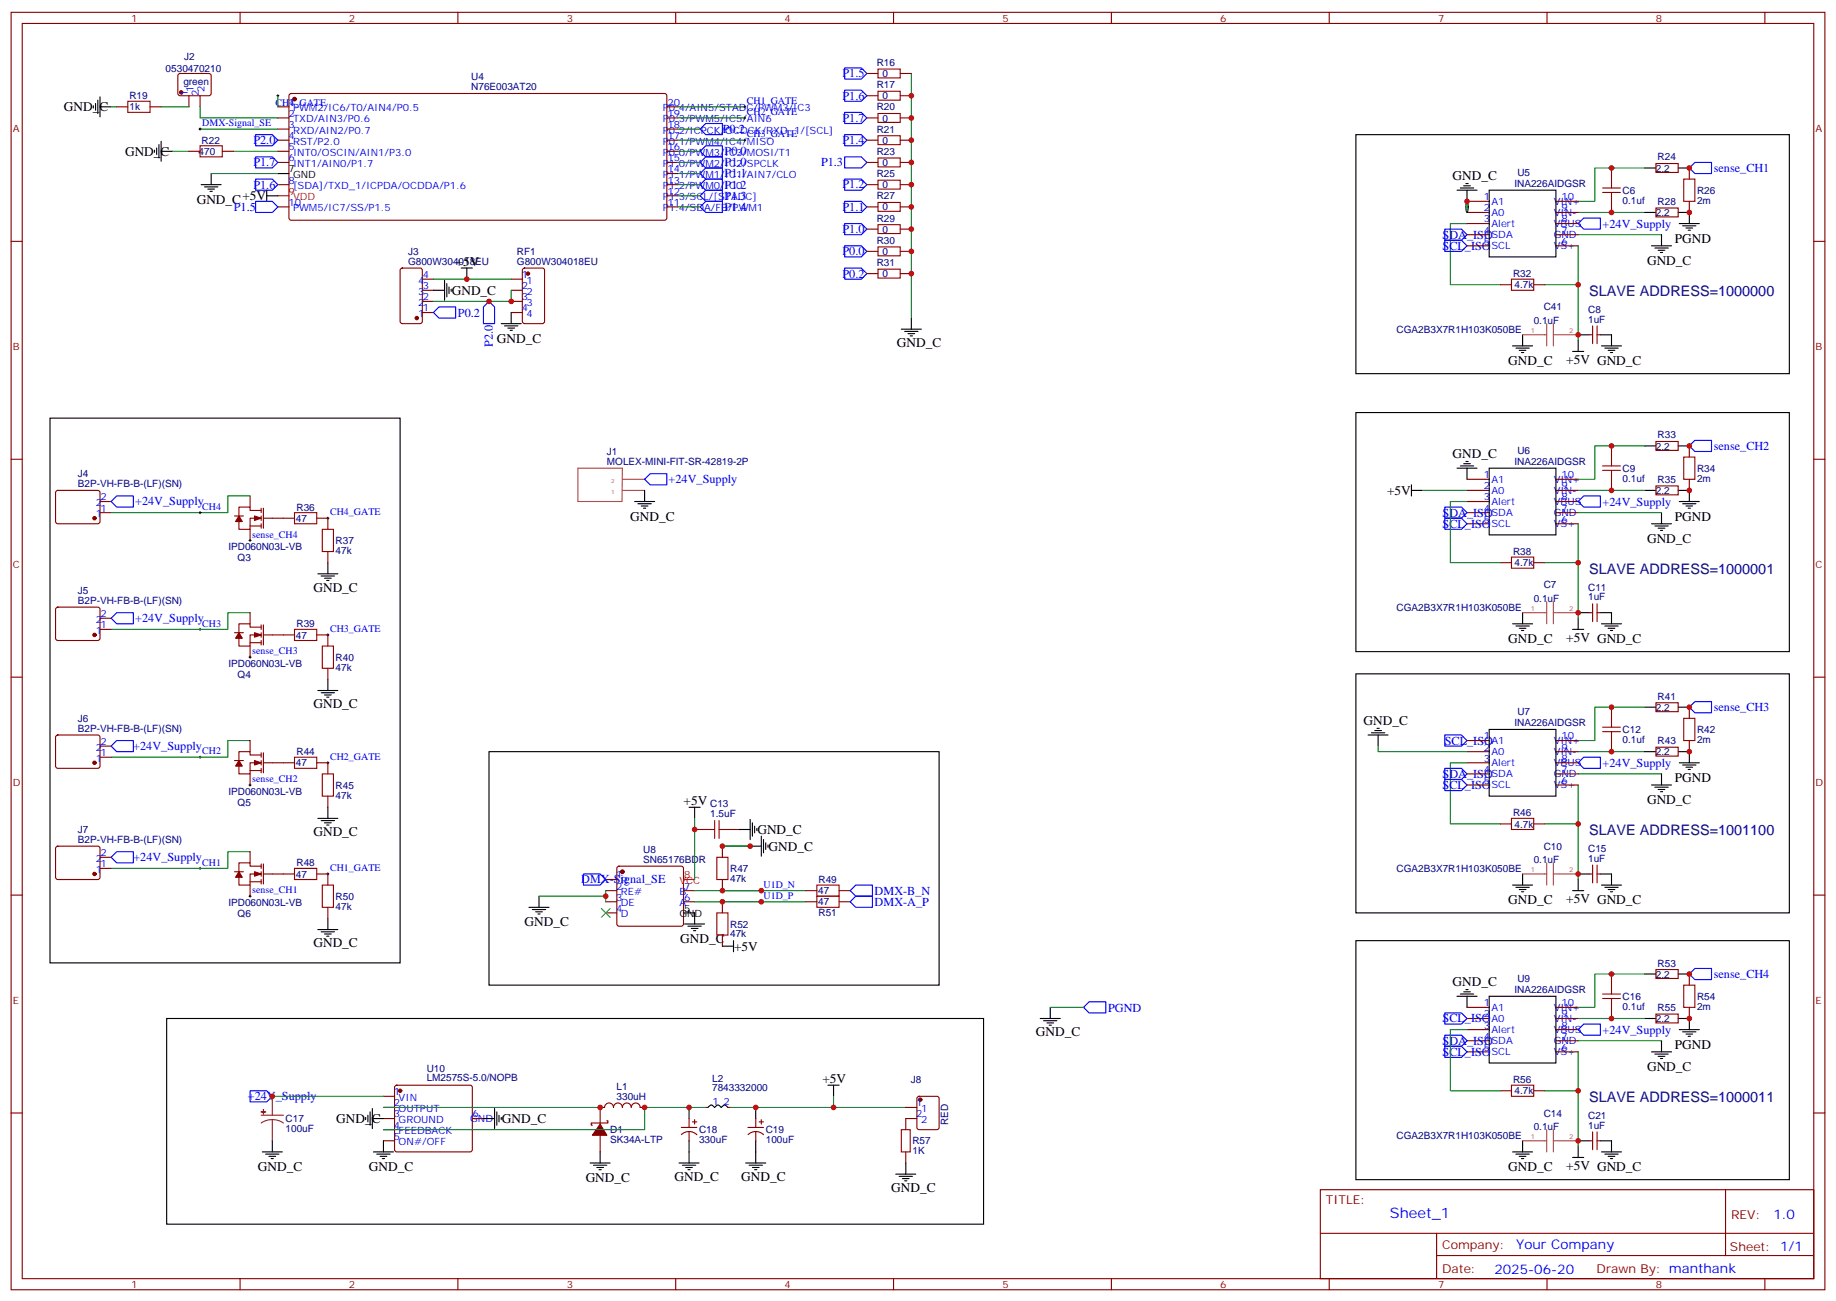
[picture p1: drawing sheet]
<svg xmlns="http://www.w3.org/2000/svg" width="583mm" height="413mm" viewBox="0 0 583 413" stroke-linecap="round" stroke-linejoin="round" font-family="sans-serif">
<g fill="none" stroke="#870000" stroke-width=".35">
<path d="M3.5 3.9h575.8v405.4h-575.8zM7.1 7.4h568.6v398.3h-568.6zM76.2 3.9v3.5M145.3 3.9v3.5M214.5 3.9v3.5M283.6 3.9v3.5M352.8 3.9v3.5M421.9 3.9v3.5M491.1 3.9v3.5M560.2 3.9v3.5M37 33.9h3.6M47.6 33.9h3.6"/>
<path d="M56.7 23.5l.4-.2 9.5 .1 .4 .6v5.9l-.7 .5-9.4-.1-.5-.6v-5.7zM60 30.4v3.5M63.5 30.4v3.5M88.2 33.9h3.5M88.2 37.4h3.5M92 29.9l.4-.2h118.8l.5 .7-.1 39.1-.6 .4-118.8-.1-.5-.6v-38.8zM211.7 33.9h3.5M211.7 37.4h3.5M275.2 37.4h3.5M275.2 23.3h3.5M275.2 30.4h3.5M285.8 37.4h3.5"/>
<path d="M285.8 23.3h3.5M285.8 30.4h3.5M60 48h3.5M70.6 48h3.5M88.2 41h3.5M88.2 44.5h3.5M88.2 48h3.5M88.2 51.5h3.5M88.2 58.6h3.5M211.7 41h3.5M211.7 44.5h3.5M211.7 48h3.5"/>
<path d="M211.7 51.5h3.5M211.7 58.6h3.5M211.7 55.1h3.5M275.2 44.5h3.5M275.2 51.5h3.5M275.2 58.6h3.5M285.8 44.5h3.5M285.8 51.5h3.5M285.8 58.6h3.5M511.5 53.3v3.5M525.6 51.9h7.1v2.8h-7.1zM536.2 53.3v3.5"/>
<path d="M3.5 76.6h3.6M88.2 65.7h3.5M211.7 65.7h3.5M211.7 62.1h3.5M275.2 65.7h3.5M275.2 72.7h3.5M275.2 79.8h3.5M285.8 65.7h3.5M285.8 72.7h3.5M285.8 79.8h3.5M465.7 63.9h7M465.7 67.4h7"/>
<path d="M465.7 70.9h7M465.7 74.5h7M465.7 78h7M493.9 63.9h7M493.9 67.4h7M493.9 70.9h7M493.9 74.5h7M493.9 78h7M511.5 63.9v3.5M525.6 66h7.1v2.8h-7.1zM536.2 63.9v3.5M575.7 76.6h3.6"/>
<path d="M127.2 85.3l.5-.2h5.6l.7 .4 .1 16.5-.5 .6-5.9 .1-.6-.5-.1-16.4zM134.1 99.2h3.5M134.1 95.6h3.5M134.1 92.1h3.5M134.1 88.6h3.5M162.3 99.2h3.5M162.3 95.6h3.5M162.3 92.1h3.5M162.3 88.6h3.5M166 85.3l.5-.2h5.7l.6 .4 .1 16.5-.5 .6-5.9 .1-.6-.5-.1-16.4zM275.2 86.8h3.5M285.8 86.8h3.5"/>
<path d="M476.2 90.3h3.6M486.8 90.3h3.6M504.5 106.2h1M505.5 103.4v5.6M506.9 103.4v5.6M506.9 106.2h1.1M3.5 145.7h3.6M17.9 155.8l.4-.2h12.7l.5 .2 .2 .5v9.5l-.7 .4-12.9-.1-.5-.6v-9.2zM31.7 159.1h3.6M79.4 157.4v3.5M465.7 159.1h7M465.7 152.1h7"/>
<path d="M465.7 155.6h7M493.9 159.1h7M493.9 152.1h7M493.9 155.6h7M511.5 141.5v3.5M511.5 152.1v3.5M525.6 140.1h7.1v2.8h-7.1zM525.6 154.2h7.1v2.8h-7.1zM536.2 141.5v3.5M536.2 152.1v3.5M575.7 145.7h3.6M31.7 162.7h3.6"/>
<path d="M74.4 163.7h2.9M79.4 168v3.5M79.4 166.9h3.5M82.9 164.4h-3.5v3.6h-3.6v-2.5M82.9 162h-3.5v-1.1h-3.6v2.8M82.9 161.3v1.4M82.9 163.7v1.4M82.9 166.2v1.4M83.6 164.4h9.9M83.6 161.3v6.3M100.5 164.4h3.6v3.6M104.1 175v3.5"/>
<path d="M465.7 162.7h7M465.7 166.2h7M476.2 178.5h3.6M486.8 178.5h3.6M493.9 162.7h7M493.9 166.2h7M17.9 192.9l.4-.2h12.7l.5 .2 .2 .5v9.4l-.7 .4h-12.9l-.5-.7v-9.1zM31.7 199.7h3.6M31.7 196.2h3.6M79.4 194.4v3.5M82.9 199h-3.5v-1.1h-3.6v2.9M82.9 198.3v1.4"/>
<path d="M83.6 198.3v6.3M504.5 194.4h1M505.5 191.6v5.6M506.9 191.6v5.6M506.9 194.4h1.1M3.5 214.9h3.6M74.4 200.8h2.9M79.4 205v3.5M79.4 203.9h3.5M82.9 201.5h-3.5v3.5h-3.6v-2.5M82.9 200.8v1.4M82.9 203.2v1.4"/>
<path d="M83.6 201.5h9.9M100.5 201.5h3.6v3.5M104.1 212.1v3.5M575.7 214.9h3.6M17.9 233.4l.4-.2h12.7l.5 .2 .2 .5v9.5l-.7 .4-12.9-.1-.5-.6v-9.2zM31.7 236.7h3.6M79.4 235v3.5M82.9 239.6h-3.5v-1.1h-3.6v2.8M82.9 238.9v1.4M83.6 238.9v6.3M465.7 235h7M465.7 238.5h7"/>
<path d="M493.9 235h7M493.9 238.5h7M511.5 224.4v3.5M511.5 235v3.5M525.6 237.1h7.1v2.8h-7.1zM525.6 223h7.1v2.8h-7.1zM536.2 224.4v3.5M536.2 235v3.5M31.7 240.3h3.6M74.4 241.3h2.9M79.4 245.6v3.5M79.4 244.5h3.5"/>
<path d="M82.9 242h-3.5v3.6h-3.6v-2.5M82.9 241.3v1.4M82.9 243.8v1.4M83.6 242h9.9M100.5 242h3.6v3.6M104.1 252.6v3.6M465.7 242h7M465.7 245.6h7M465.7 249.1h7M493.9 242h7M493.9 245.6h7M493.9 249.1h7"/>
<path d="M17.9 268.7l.4-.2h12.7l.5 .2 .2 .5v9.5l-.7 .4-12.9-.1-.5-.6v-9.2zM31.7 275.6h3.6M31.7 272h3.6M74.4 276.6h2.9M79.4 270.3v3.5M79.4 279.8h3.5M82.9 277.3h-3.5v3.5h-3.6v-2.4M82.9 274.8h-3.5v-1h-3.6v2.8M82.9 274.1v1.5M82.9 276.6v1.4M82.9 279.1v1.4M83.6 274.1v6.4"/>
<path d="M83.6 277.3h9.9M100.5 277.3h3.6v3.5M192.3 279.1h3.5M196 275.1l.5-.3h19.8l.5 .3 .2 .5v17.6l-.3 .5-.4 .2h-19.8l-.5-.2-.2-.5v-17.6zM220.5 263.2h3.5M229.3 268.5v3.5M229.3 279.1v3.5M231.1 263.2h3.5M476.2 261.4h3.6M486.8 261.4h3.6M504.5 277.3h1M505.5 274.5v5.6"/>
<path d="M506.9 277.3h1.1M506.9 274.5v5.6M3.5 284h3.6M79.4 280.8v3.6M104.1 287.9v3.5M192.3 282.6h3.5M192.3 286.1h3.5M192.3 289.7h3.5M217 282.6h3.5M217 286.1h3.5M229.3 286.1v3.6M229.3 296.7v3.5"/>
<path d="M255.8 282.6h3.5M255.8 286.1h3.5M266.3 282.6h3.6M266.3 286.1h3.6M575.7 284h3.6M465.7 319.7h7M493.9 319.7h7M511.5 309.1v3.5M511.5 319.7v3.5M525.6 307.7h7.1v2.8h-7.1zM536.2 309.1v3.5M536.2 319.7v3.5"/>
<path d="M465.7 323.2h7M465.7 326.7h7M465.7 330.2h7M465.7 333.8h7M493.9 323.2h7M493.9 326.7h7M493.9 330.2h7M493.9 333.8h7M525.6 321.8h7.1v2.8h-7.1zM3.5 353.2h3.6M121.7 347.9h3.5M121.7 351.4h3.5"/>
<path d="M121.7 354.9h3.5M121.7 358.5h3.5M125.5 344.6l.4-.3h23.3l.5 .3 .2 .5v19.7l-.2 .5-.5 .2h-23.3l-.5-.2-.2-.5v-19.7zM149.9 354.9h3.6M192.6 355.6h.4v.7h-5.3v.7h.3M204.6 351.4h-1.4a1.41 1.41 0 0 0-1.4-1.4 1.41 1.41 0 0 0-1.4 1.4 1.41 1.41 0 0 0-1.4-1.4 1.41 1.41 0 0 0-1.4 1.4 1.41 1.41 0 0 0-1.5-1.4 1.41 1.41 0 0 0-1.4 1.4 1.41 1.41 0 0 0-1.4-1.4 1.41 1.41 0 0 0-1.4 1.4h-1.4v5.3M216.3 357.8h4.9M218.7 354.9v2.9M218.7 359.2v2.8M219.8 356h1.4M220.5 355.3v1.4M224 351.4h.7"/>
<path d="M231.1 351.4h.7M237.4 357.8h5M239.9 354.9v2.9M239.9 359.2v2.8M240.9 356h1.5M241.7 355.3v1.4M287.5 351.4h3.5M291 354.9h-3.5v3.6M291.3 348.1l.4-.2h5.7l.6 .4 .1 9.5-.5 .6-5.9 .1-.6-.5-.1-9.4zM476.2 346.1h3.6M486.8 346.1h3.6M505.5 359.2v5.6"/>
<path d="M506.9 359.2v5.6M575.7 353.2h3.6M121.7 362h3.5M190.5 360.2v5.3M216.3 360a3.5 3.5 0 0 1 4.9 .1M237.5 360a3.5 3.5 0 0 1 4.9 .1M287.5 365.5v3.5M419.1 377.5h156.6v28.2h-156.6zM504.5 362h1M506.9 362h1.1M547.7 377.5v20.9M419.1 391.4h156.5"/>
<path d="M456 398.4h119.6M456 391.4v14.1M76.2 405.7v3.6M145.3 405.7v3.6M214.5 405.7v3.6M283.6 405.7v3.6M352.8 405.7v3.6M421.9 405.7v3.6M491.1 405.7v3.6M560.2 405.7v3.6"/>
</g>
<g fill="#870000" stroke="#870000" stroke-width=".35">
<path d="M75.8 163.7l1.1 1.8h-2.1z"/>
<path d="M80.8 163.7l2.1 .7-2.1 .7z"/>
<path d="M75.8 200.8l1.1 1.7h-2.1z"/>
<path d="M80.8 200.8l2.1 .7-2.1 .7z"/>
<path d="M75.8 241.3l1.1 1.8h-2.1z"/>
<path d="M80.8 241.3l2.1 .7-2.1 .7z"/>
<path d="M75.8 276.6l1.1 1.8h-2.1z"/>
<path d="M80.8 276.6l2.1 .7-2.1 .7z"/>
<path d="M190.5 356.7l2.1 3.5h-4.6z"/>
<circle cx="93.5" cy="31.4" r=".53"/>
<circle cx="30" cy="164.4" r=".53"/>
<circle cx="30" cy="201.5" r=".53"/>
<circle cx="30" cy="242" r=".53"/>
<circle cx="30" cy="277.3" r=".53"/>
<circle cx="57.5" cy="29.3" r=".53"/>
<circle cx="132.3" cy="100.9" r=".53"/>
<circle cx="167.6" cy="86.8" r=".53"/>
<circle cx="127" cy="346.1" r=".53"/>
<circle cx="292.1" cy="348.9" r=".53"/>
<circle cx="197.6" cy="276.6" r=".53"/>
</g>
<g fill="none" stroke="#000" stroke-width=".35">
<path d="M29.6 33.5v.8M30.3 32.8v2.2M31 31.8v4.2M31.7 33.9h3.6M31.7 30.7v6.4M49 47.7v.7M49.7 47v2.1M50.4 45.9v4.2M51.2 48h3.5M51.2 44.8v6.4M63.9 58.6h6.3M64.9 59.3h4.2"/>
<path d="M67 55.1v3.5M88.2 55.1h3.5M430.4 42.7h137.6v75.9h-137.6zM463.5 59.7h4.3M464.6 58.9h2.1M465.3 58.2h.7M522.1 53.3h3.5M532.7 53.3h3.5M66 60h2.1M66.7 60.7h.7M84.7 62.1h3.5M84.7 60.4v3.5"/>
<path d="M462.5 60.4h6.3M465.6 64l.1-.1a4.6 4.6 0 0 1 0 3.5 4.8 4.8 0 0 1-.1-3.4zM465.7 60.4v3.5M472.7 60.4h21.2v21.1h-21.2zM522.1 67.4h3.5M524.2 78h6.4M525.3 78.7h4.2M526.3 79.4h2.2M527.4 74.5v3.5M532.7 67.4h3.5v3.5M533 70.9h6.4M534.1 71.6h4.2"/>
<path d="M535.2 72.4h2.1M535.9 73.1h.7M137.6 92.1h3.5M141.1 88.9v6.4M141.8 90v4.2M142.5 91.1v2.1M143.2 91.8v.7M146.4 85.1h3.5M148.2 85.1v3.5M162.3 99.2v3.5M527 80.1h.8M159.1 102.7h6.4"/>
<path d="M160.2 103.4h4.2M161.2 104.1h2.1M161.9 104.8h.7M286.1 104.5h6.4M287.2 105.2h4.2M288.2 105.9h2.1M288.9 106.6h.7M289.3 100.9v3.6M480.1 109.7h6.4M481.2 110.5h4.2M482.2 111.2h2.2M483 111.9h.7"/>
<path d="M483.3 106.2v3.5M499.2 111.5h3.5M500.9 108v3.5M500.9 106.2h3.6M508 106.2h3.5v3.5M508.4 109.7h6.3M509.4 110.5h4.2M510.5 111.2h2.1M511.2 111.9h.7M15.9 132.7h111.1v172.8h-111.1zM430.4 130.9h137.6v75.9h-137.6zM201.4 159.1h6.4"/>
<path d="M202.5 159.8h4.2M204.6 155.6v3.5M448 155.6h3.6M448 153.8v3.6M462.5 148.6h6.3M463.5 147.8h4.3M464.6 147.1h2.1M465.3 146.4h.7M465.7 148.6v3.5M472.7 148.6h21.2v21.1h-21.2zM522.1 141.5h3.5M522.1 155.6h3.5"/>
<path d="M532.7 155.6h3.5v3.5M532.7 141.5h3.5M533 159.1h6.4M534.1 159.8h4.2M104.1 178.5v3.6M203.6 160.5h2.1M204.3 161.3h.7M524.2 166.2h6.4M525.3 166.9h4.2M526.3 167.6h2.2M527 168.3h.8M527.4 162.7v3.5"/>
<path d="M535.2 160.5h2.1M535.9 161.3h.7M100.9 182.1h6.3M102 182.8h4.2M103 183.5h2.1M103.7 184.2h.7M480.1 197.9h6.4M481.2 198.6h4.2M482.2 199.4h2.2M483.3 194.4v3.5M499.2 199.7h3.5M500.9 196.2v3.5"/>
<path d="M500.9 194.4h3.6M508 194.4h3.5v3.5M508.4 197.9h6.3M509.4 198.6h4.2M510.5 199.4h2.1M100.9 219.1h6.3M102 219.8h4.2M104.1 215.6v3.5M430.4 213.8h137.6v75.9h-137.6zM483 200.1h.7M511.2 200.1h.7M103 220.5h2.1"/>
<path d="M103.7 221.2h.7M155.2 238.5h142.9v74.1h-142.9zM434.3 233.2h6.3M435.3 232.5h4.3M436.4 231.8h2.1M437.1 231.1h.7M437.4 233.2v3.5M472.7 231.5h21.2v21.1h-21.2zM522.1 238.5h3.5M522.1 224.4h3.5M532.7 238.5h3.5v3.5M532.7 224.4h3.5"/>
<path d="M100.9 259.7h6.3M104.1 256.2v3.5M218.7 256.2h3.5M220.5 256.2v3.5M524.2 249.1h6.4M525.3 249.8h4.2M526.3 250.5h2.2M527 251.2h.8M527.4 245.6v3.5M533 242h6.4M534.1 242.7h4.2M535.2 243.5h2.1"/>
<path d="M535.9 244.2h.7M102 260.4h4.2M103 261.1h2.1M103.7 261.8h.7M234.6 263.2h3.5M238.1 260v6.4M238.1 268.5h3.6M238.8 261.1v4.2M239.5 262.1v2.2M240.2 262.9v.7M241.7 265.3v6.4M242.4 266.4v4.2"/>
<path d="M243.1 267.4v2.2M243.8 268.1v.8M483.3 277.3v3.5M500.9 279.1v3.5M500.9 277.3h3.6M508 277.3h3.5v3.5M100.9 295h6.3M102 295.7h4.2M103 296.4h2.1M103.7 297.1h.7M104.1 291.4v3.6M167.9 287.9h6.4"/>
<path d="M169 288.6h4.2M170 289.3h2.2M170.7 290h.7M171.1 284.4v3.5M217 289.7h3.5v3.5M217.3 293.2h6.4M218.4 293.9h4.2M219.4 294.6h2.1M220.1 295.3h.7M232.8 298.5v3.5M430.4 298.5h137.6v75.8h-137.6zM480.1 280.8h6.4"/>
<path d="M481.2 281.6h4.2M482.2 282.3h2.2M483 283h.7M499.2 282.6h3.5M508.4 280.8h6.3M509.4 281.6h4.2M510.5 282.3h2.1M511.2 283h.7M229.3 300.2h3.5M333.4 319.7v3.5M462.5 316.1h6.3M463.5 315.4h4.3"/>
<path d="M464.6 314.7h2.1M465.3 314h.7M465.7 316.1v3.6M472.7 316.1h21.2v21.2h-21.2zM522.1 309.1h3.5M532.7 309.1h3.5M52.9 323.2h259.3v65.2h-259.3zM330.2 323.2h6.3M331.3 323.9h4.2M332.3 324.6h2.1M333 325.3h.7M522.1 323.2h3.5"/>
<path d="M524.2 333.8h6.4M525.3 334.5h4.2M526.3 335.2h2.2M527 335.9h.8M527.4 330.2v3.6M532.7 323.2h3.5v3.5M533 326.7h6.4M534.1 327.4h4.2M535.2 328.1h2.1M535.9 328.8h.7M116.1 354.6v.7M116.8 353.9v2.1"/>
<path d="M117.5 352.8v4.2M118.2 354.9h3.5M118.2 351.8v6.3M153.5 354.9h3.5M157 351.8v6.3M157.7 352.8v4.2M158.4 353.9v2.1M159.1 354.6v.7M218.7 351.4v3.5M224.7 351.4a1.13 1.13 0 0 1 1.4-.7l.7 .7a1.13 1.13 0 0 1 1.4-.7l.8 .7a1.13 1.13 0 0 1 1.3-.7l.8 .7M239.9 351.4v3.5M262.8 344.3h3.5"/>
<path d="M264.6 344.3v3.6M83.3 365.5h6.3M84.3 366.2h4.2M85.4 366.9h2.1M86.1 367.6h.7M86.4 362v3.5M118.5 365.5h6.4M119.6 366.2h4.2M120.6 366.9h2.2M121.4 367.6h.7M121.7 362v3.5M187.3 369h6.4"/>
<path d="M188.4 369.7h4.2M189.4 370.5h2.2M190.1 371.2h.8M190.5 365.5v3.5M215.5 369h6.4M216.6 369.7h4.2M217.7 370.5h2.1M218.4 371.2h.7M218.7 362v7M236.7 369h6.4M237.8 369.7h4.2M238.8 370.5h2.1"/>
<path d="M239.5 371.2h.7M239.9 362v7M284.3 372.6h6.4M285.4 373.3h4.2M286.5 374h2.1M287.2 374.7h.7M287.5 369v3.6M480.1 365.5h6.4M481.2 366.2h4.2M482.2 366.9h2.2M483 367.6h.7M483.3 362v3.5"/>
<path d="M499.2 367.3h3.5M500.9 362h3.6M500.9 363.7v3.6M508 362h3.5v3.5M508.4 365.5h6.3M509.4 366.2h4.2M510.5 366.9h2.1M511.2 367.6h.7"/>
</g>
<path d="M88.2 62.1h3.5M217 279.1h3.5" fill="none" stroke="#f00" stroke-width=".35"/>
<g fill="none" stroke="#00f" stroke-width=".35">
<path d="M268.1 28.6h5.3l1.8 1.8-1.8 1.7h-5.3zM268.1 21.6h5.3l1.8 1.7-1.8 1.8h-5.3zM268.1 35.7h5.3l1.8 1.7-1.8 1.8h-5.3zM81.1 56.8h5.3l1.8 1.8-1.8 1.8h-5.3zM81.1 49.8h5.3l1.8 1.7-1.8 1.8h-5.3zM81.1 42.7h5.3l1.8 1.8-1.8 1.7h-5.3zM222.2 41l1.8-1.8h5.3v3.5h-5.3zM222.2 48l1.8-1.8h5.3v3.6h-5.3zM222.2 55.1l1.8-1.8h5.3v3.5h-5.3zM224 49.8h5.3v3.5h-5.3l-1.8-1.8zM224 56.8h5.3v3.6h-5.3l-1.8-1.8zM268.1 56.8h5.3l1.8 1.8-1.8 1.8h-5.3z"/>
<path d="M268.1 42.7h5.3l1.8 1.8-1.8 1.7h-5.3zM268.1 49.8h5.3l1.8 1.7-1.8 1.8h-5.3zM536.2 53.3l1.8-1.8h5.3v3.6h-5.3zM81.1 63.9h5.3l1.8 1.8-1.8 1.7h-5.3zM222.2 62.1l1.8-1.7h5.3v3.5h-5.3zM224 63.9h5.3v3.5h-5.3l-1.8-1.7zM268.1 78h5.3l1.8 1.8-1.8 1.7h-5.3zM268.1 70.9h5.3l1.8 1.8-1.8 1.8h-5.3zM268.1 63.9h5.3l1.8 1.8-1.8 1.7h-5.3zM458.6 72.7h5.3l1.8 1.8-1.8 1.7h-5.3zM458.6 76.2h5.3l1.8 1.8-1.8 1.8h-5.3zM500.9 70.9l1.8-1.7h5.3v3.5h-5.3z"/>
<path d="M139.3 97.4h5.3v3.5h-5.3l-1.7-1.7zM155.2 95.6l1.8 1.8v5.3h-3.5v-5.3zM268.1 85.1h5.3l1.8 1.7-1.8 1.8h-5.3zM35.3 159.1l1.7-1.7h5.3v3.5h-5.3zM204.6 152.1l1.8-1.8h5.3v3.5h-5.3zM500.9 159.1l1.8-1.7h5.3v3.5h-5.3zM536.2 141.5l1.8-1.8h5.3v3.6h-5.3zM458.6 164.4h5.3l1.8 1.8-1.8 1.8h-5.3zM458.6 160.9h5.3l1.8 1.8-1.8 1.7h-5.3zM35.3 196.2l1.7-1.8h5.3v3.5h-5.3zM35.3 236.7l1.7-1.7h5.3v3.5h-5.3zM458.6 233.2h5.3l1.8 1.8-1.8 1.7h-5.3z"/>
<path d="M536.2 224.4l1.8-1.8h5.3v3.6h-5.3zM458.6 243.8h5.3l1.8 1.8-1.8 1.7h-5.3zM458.6 247.3h5.3l1.8 1.8-1.8 1.8h-5.3zM500.9 242l1.8-1.7h5.3v3.5h-5.3zM35.3 272l1.7-1.7h5.3v3.5h-5.3zM185.2 277.3h5.3l1.8 1.8-1.8 1.7h-5.3zM269.9 286.1l1.7-1.7h5.3v3.5h-5.3zM271.6 280.8h5.3v3.6h-5.3l-1.7-1.8zM344 319.7l1.7-1.8h5.3v3.5h-5.3zM536.2 309.1l1.8-1.8h5.3v3.5h-5.3zM458.6 321.4h5.3l1.8 1.8-1.8 1.7h-5.3zM458.6 332h5.3l1.8 1.8-1.8 1.7h-5.3z"/>
<path d="M458.6 328.5h5.3l1.8 1.7-1.8 1.8h-5.3zM500.9 326.7l1.8-1.8h5.3v3.6h-5.3zM79.4 346.1h5.3l1.7 1.8-1.7 1.7h-5.3z"/>
</g>
<g fill="none" stroke="#008700" stroke-width=".35">
<path d="M35.3 33.9h1.7M51.2 33.9h8.8M63.5 33.9v3.5h24.7M88.2 30.4v3.5M215.2 33.9h21.2M215.2 37.4h21.2M289.3 23.3v77.6M54.7 48h5.3M63.5 41h24.7M67 55.1h21.2M74.1 48h14.1M215.2 41h7"/>
<path d="M215.2 44.5h21.2M215.2 48h7M215.2 51.5h7M215.2 55.1h7M215.2 58.6h7M522.1 53.3h-15.9v10.6h-5.3M215.2 62.1h7M215.2 65.7h7M465.7 70.9h-5.3v19.4h15.8M465.7 63.9v3.5M500.9 67.4h21.2M500.9 78v12.3h-10.5"/>
<path d="M500.9 74.5h26.5M137.6 88.6h24.7M162.3 92.1v3.5h-24.7M500.9 90.3v17.7M79.4 157.4h-7.1v5.3h-37M451.6 155.6h14.1M465.7 159.1h-5.3v19.4h15.8M500.9 155.6h21.2M522.1 141.5h-15.9v10.6h-5.3M500.9 166.2v12.3h-10.5M500.9 178.5v17.7M500.9 162.7h26.5"/>
<path d="M79.4 194.4h-7.1v5.3h-37M79.4 235h-7.1v5.3h-37M437.4 236.7v1.8h28.3M500.9 238.5h21.2M522.1 224.4h-15.9v10.6h-5.3M220.5 259.7v19.4M465.7 242h-5.3v19.4h15.8M500.9 249.1v12.3h-10.5M500.9 245.6h26.5M79.4 270.3h-7.1v5.3h-37M229.3 268.5h8.8M500.9 261.4v17.7"/>
<path d="M171.1 284.4h21.2M192.3 282.6v3.5M220.5 286.1h35.3M220.5 282.6h35.3M229.3 282.6h12.4M229.3 286.1h12.4M333.4 319.7h10.6M522.1 309.1h-15.9v10.6h-5.3M465.7 326.7h-5.3v19.4h15.8M500.9 333.8v12.3h-10.5M500.9 323.2h21.2M500.9 330.2h26.5"/>
<path d="M86.4 347.9h35.3M121.7 351.4h68.8M224 351.4h-19.4v7.1h-82.9M264.6 347.9v3.5h-32.8M264.6 351.4h22.9M500.9 346.1v17.6"/>
</g>
<g fill="none" stroke="#000" stroke-width=".32">
<path d="M87.8 30.4h.7M88.2 30v.7M236 37.4h.7M236 33.9h.7M236.4 33.5v.8M236.4 37.1v.7M63.1 41h.8M63.5 40.6v.7M236 44.5h.7M236.4 44.1v.7M63.1 162.7h.8M63.5 162.3v.7"/>
<path d="M79 171.5h.7M79.4 171.1v.7M103.7 164.4h.7M104.1 164.1v.7M63.1 199.7h.8M63.5 199.4v.7M79 208.5h.7M79.4 208.2v.7M103.7 201.5h.7M104.1 201.1v.7M63.5 239.9v.7M63.1 240.3h.8"/>
<path d="M79 249.1h.7M79.4 248.7v.7M103.7 242h.7M104.1 241.7v.7M63.1 275.6h.8M63.5 275.2v.7M103.7 277.3h.7M104.1 277v.7M79 284.4h.7M79.4 284v.7M241.3 282.6h.7M241.3 286.1h.7"/>
<path d="M241.7 282.3v.7M241.7 285.8v.7"/>
</g>
<g fill="#8c2424" stroke="#8c2424" stroke-width=".35">
<path d="M83.6 352.1v1.4z"/>
<path d="M82.9 352.8h1.4z"/>
</g>
<path d="M82.9 353.9h7.1M86.4 355.3l-1.8 .2-1.7 .8M86.4 355.3l1.9 .2 1.7 .8M86.4 347.9v6M86.4 355.3v6.7" fill="none" stroke="#8c2424" stroke-width=".35"/>
<g fill="none" stroke="#a10000" stroke-width=".35">
<path d="M40.6 32.1h7v3.6h-7zM278.7 21.9h7.1v2.8h-7.1zM278.7 29h7.1v2.8h-7.1zM278.7 36h7.1v2.8h-7.1zM63.5 46.2h7.1v3.6h-7.1zM278.7 43.1h7.1v2.8h-7.1zM278.7 50.1h7.1v2.9h-7.1zM278.7 57.2h7.1v2.8h-7.1zM508.7 59.7h5.6M511.5 56.8v2.9M534.5 56.8h3.5v7.1h-3.5zM278.7 64.2h7.1v2.9h-7.1z"/>
<path d="M278.7 71.3h7.1v2.8h-7.1zM278.7 78.4h7.1v2.8h-7.1zM508.7 61.1h5.6M511.5 61.1v2.8M278.7 85.4h7.1v2.8h-7.1zM479.8 88.6h7v3.5h-7zM508.7 149.3h5.6M508.7 147.8h5.6M511.5 145v2.8M511.5 149.3v2.8M534.5 145h3.5v7.1h-3.5zM93.5 162.7h7v3.5h-7z"/>
<path d="M102.3 168h3.5v7h-3.5zM479.8 176.8h7v3.5h-7zM93.5 199.7h7v3.5h-7zM102.3 205h3.5v7.1h-3.5zM508.7 232.2h5.6M508.7 230.8h5.6M511.5 227.9v2.9M511.5 232.2v2.8M534.5 227.9h3.5v7.1h-3.5zM93.5 240.3h7v3.5h-7zM102.3 245.6h3.5v7h-3.5zM479.8 259.7h7v3.5h-7z"/>
<path d="M93.5 275.6h7v3.5h-7zM224 263.2h2.8M226.8 260.4v5.6M227.5 272h3.6v7.1h-3.6zM228.2 263.2h2.9M228.2 260.4v5.6M102.3 280.8h3.5v7.1h-3.5zM227.5 289.7h3.6v7h-3.6zM259.3 280.8h7v3.6h-7zM259.3 284.4h7v3.5h-7zM508.7 316.8h5.6M508.7 315.4h5.6"/>
<path d="M511.5 312.6v2.8M511.5 316.8v2.9M534.5 312.6h3.5v7.1h-3.5zM286.1 358.5h2.8v7h-2.8zM479.8 344.3h7v3.6h-7z"/>
</g>
<path d="M190.9 288.3l2.8 2.8M193.7 288.3l-2.8 2.8" fill="none" stroke="#3c3" stroke-width=".35"/>
<g fill="none" stroke="#a64a4a" stroke-width=".35">
<path d="M483.3 106.2h7.7M491 102.7v7M493.1 102.7v7M493.1 106.2h.7M494 106.2h6.9M183.4 148.6h14.2l-.2 10.5h-14zM197.6 155.6h7M197.6 152.1h7M483.3 194.4h7.7M491 190.9v7M493.1 190.9v7M493.1 194.4h.7"/>
<path d="M494 194.4h6.9M483.3 277.3h7.7M491 273.8v7M493.1 273.8v7M493.1 277.3h.7M494 277.3h6.9M491 358.5v7M493.1 358.5v7M483.3 362h7.7M493.1 362h.7M494 362h6.9"/>
</g>
<g fill="#c00">
<circle cx="148.2" cy="88.6" r=".88"/>
<circle cx="162.3" cy="95.6" r=".88"/>
<circle cx="155.2" cy="95.6" r=".88"/>
<circle cx="86.4" cy="347.9" r=".88"/>
<circle cx="190.5" cy="351.4" r=".88"/>
<circle cx="218.7" cy="351.4" r=".88"/>
<circle cx="204.6" cy="351.4" r=".88"/>
<circle cx="239.9" cy="351.4" r=".88"/>
<circle cx="264.6" cy="351.4" r=".88"/>
<circle cx="192.3" cy="284.4" r=".88"/>
<circle cx="220.5" cy="263.2" r=".88"/>
<circle cx="229.3" cy="268.5" r=".88"/>
<circle cx="238.1" cy="268.5" r=".88"/>
<circle cx="229.3" cy="282.6" r=".88"/>
<circle cx="229.3" cy="286.1" r=".88"/>
<circle cx="241.7" cy="282.6" r=".88"/>
<circle cx="241.7" cy="286.1" r=".88"/>
<circle cx="500.9" cy="362" r=".88"/>
<circle cx="500.9" cy="346.1" r=".88"/>
<circle cx="536.2" cy="309.1" r=".88"/>
<circle cx="536.2" cy="323.2" r=".88"/>
<circle cx="511.5" cy="323.2" r=".88"/>
<circle cx="511.5" cy="309.1" r=".88"/>
<circle cx="511.5" cy="224.4" r=".88"/>
<circle cx="511.5" cy="238.5" r=".88"/>
<circle cx="536.2" cy="238.5" r=".88"/>
<circle cx="536.2" cy="224.4" r=".88"/>
<circle cx="500.9" cy="261.4" r=".88"/>
<circle cx="500.9" cy="277.3" r=".88"/>
<circle cx="500.9" cy="194.4" r=".88"/>
<circle cx="500.9" cy="178.5" r=".88"/>
<circle cx="536.2" cy="141.5" r=".88"/>
<circle cx="536.2" cy="155.6" r=".88"/>
<circle cx="511.5" cy="155.6" r=".88"/>
<circle cx="511.5" cy="141.5" r=".88"/>
<circle cx="511.5" cy="53.3" r=".88"/>
<circle cx="511.5" cy="67.4" r=".88"/>
<circle cx="536.2" cy="67.4" r=".88"/>
<circle cx="536.2" cy="53.3" r=".88"/>
<circle cx="500.9" cy="90.3" r=".88"/>
<circle cx="500.9" cy="106.2" r=".88"/>
<circle cx="465.7" cy="63.9" r=".88"/>
<circle cx="289.3" cy="30.4" r=".88"/>
<circle cx="289.3" cy="37.4" r=".88"/>
<circle cx="289.3" cy="44.5" r=".88"/>
<circle cx="289.3" cy="51.5" r=".88"/>
<circle cx="289.3" cy="58.6" r=".88"/>
<circle cx="289.3" cy="65.7" r=".88"/>
<circle cx="289.3" cy="72.7" r=".88"/>
<circle cx="289.3" cy="79.8" r=".88"/>
<circle cx="289.3" cy="86.8" r=".88"/>
</g>
<g font-size="4.6" fill="#000080">
<text x="504.5" y="93.9">SLAVE ADDRESS=1000000</text>
<text x="504.5" y="182.1">SLAVE ADDRESS=1000001</text>
<text x="504.5" y="265">SLAVE ADDRESS=1001100</text>
<text x="504.5" y="349.6">SLAVE ADDRESS=1000011</text>
</g>
<text font-size="4.6" fill="#00f" x="441.2" y="386.5">Sheet_1</text>
<g font-size="4.2">
<text x="20.3" y="35.3">GND_C</text>
<text x="39.7" y="49.5">GND_C</text>
<text x="461.1" y="57.2">GND_C</text>
<text x="62.4" y="64.6">GND_C</text>
<text x="76.9" y="63.5">+5V</text>
<text x="531.6" y="77">PGND</text>
<text x="144.6" y="84.3">+5V</text>
<text x="522.8" y="84.1">GND_C</text>
<text x="143.4" y="93.5">GND_C</text>
<text x="157.7" y="108.8">GND_C</text>
<text x="284.7" y="110.1">GND_C</text>
<text x="478.7" y="115.8">GND_C</text>
<text x="497.2" y="115.4">+5V GND_C</text>
<text x="461.1" y="145.4">GND_C</text>
<text x="440.3" y="157">+5V</text>
<text x="200" y="165.2">GND_C</text>
<text x="531.6" y="165.2">PGND</text>
<text x="522.8" y="172.3">GND_C</text>
<text x="99.5" y="187.7">GND_C</text>
<text x="497.2" y="203.6">+5V GND_C</text>
<text x="478.7" y="204">GND_C</text>
<text x="99.5" y="224.8">GND_C</text>
<text x="432.9" y="230">GND_C</text>
<text x="531.6" y="248.1">PGND</text>
<text x="217" y="255.4">+5V</text>
<text x="522.8" y="255.2">GND_C</text>
<text x="99.5" y="265.3">GND_C</text>
<text x="240.4" y="264.6">GND_C</text>
<text x="243.9" y="269.9">GND_C</text>
<text x="478.7" y="286.9">GND_C</text>
<text x="497.2" y="286.5">+5V GND_C</text>
<text x="166.5" y="294">GND_C</text>
<text x="215.9" y="299.2">GND_C</text>
<text x="99.5" y="300.6">GND_C</text>
<text x="233" y="301.7">+5V</text>
<text x="461.1" y="312.9">GND_C</text>
<text x="328.8" y="328.8">GND_C</text>
<text x="531.6" y="332.8">PGND</text>
<text x="522.8" y="339.8">GND_C</text>
<text x="261.1" y="343.6">+5V</text>
<text x="106.7" y="356.4">GND_C</text>
<text x="159.3" y="356.4">GND_C</text>
<text x="81.8" y="371.6">GND_C</text>
<text x="117.1" y="371.6">GND_C</text>
<text x="478.7" y="371.6">GND_C</text>
<text x="497.2" y="371.2">+5V GND_C</text>
<text x="185.9" y="375.2">GND_C</text>
<text x="214.1" y="374.7">GND_C</text>
<text x="235.3" y="374.7">GND_C</text>
<text x="282.9" y="378.2">GND_C</text>
</g>
<g font-size="4.2" fill="#00f">
<text x="562.9" y="386.8">1.0</text>
<text x="481.3" y="396.3">Your Company</text>
<text x="474.4" y="404.1">2025-06-20</text>
</g>
<g font-size="3.9" fill="#00f">
<text x="267.4" y="24.6">P1.5</text>
<text x="267.4" y="31.6">P1.6</text>
<text x="267.4" y="38.7">P1.7</text>
<text x="80.4" y="45.7">P2.0</text>
<text x="229.4" y="42.2">P0.2</text>
<text x="267.4" y="45.7">P1.4</text>
<text x="80.4" y="52.8">P1.7</text>
<text x="230" y="49.2">P0.0</text>
<text x="230" y="52.8">P1.0</text>
<text x="260.6" y="52.8">P1.3</text>
<text x="80.4" y="59.8">P1.6</text>
<text x="230" y="60">P1.2</text>
<text x="230" y="56.3">P1.1</text>
<text x="267.4" y="59.8">P1.2</text>
<text x="544" y="54.6">sense_CH1</text>
<text x="230" y="63.4">P1.3</text>
<text x="74.2" y="66.9">P1.5</text>
<text x="230" y="66.9">P1.4</text>
<text x="267.4" y="66.9">P1.1</text>
<text x="267.4" y="74">P1.0</text>
<text x="457.9" y="75.7">SDA_ISO</text>
<text x="508.7" y="72.3">+24V_Supply</text>
<text x="267.4" y="81">P0.0</text>
<text x="457.9" y="79.2">SCL_ISO</text>
<text x="267.4" y="88.1">P0.2</text>
<text x="145.3" y="100.5">P0.2</text>
<text x="156.5" y="110.2" transform="rotate(-90 156.5 110.2)">P2.0</text>
<text x="544" y="142.7">sense_CH2</text>
<text x="212.2" y="153.2">+24V_Supply</text>
<text x="42.9" y="160.3">+24V_Supply</text>
<text x="508.7" y="160.5">+24V_Supply</text>
<text x="457.9" y="167.4">SCL_ISO</text>
<text x="457.9" y="163.9">SDA_ISO</text>
<text x="42.9" y="197.3">+24V_Supply</text>
<text x="544" y="225.6">sense_CH3</text>
<text x="42.3" y="238">+24V_Supply</text>
<text x="458.6" y="236.3">SCL_ISO</text>
<text x="508.7" y="243.4">+24V_Supply</text>
<text x="457.9" y="246.8">SDA_ISO</text>
<text x="457.9" y="250.3">SCL_ISO</text>
<text x="42.3" y="273.3">+24V_Supply</text>
<text x="184.5" y="280.3">DMX-Signal_SE</text>
<text x="277.6" y="287.4">DMX-A_P</text>
<text x="277.6" y="283.9">DMX-B_N</text>
<text x="544" y="310.3">sense_CH4</text>
<text x="351.7" y="321">PGND</text>
<text x="457.9" y="324.4">SCL_ISO</text>
<text x="508.7" y="328">+24V_Supply</text>
<text x="457.9" y="335">SCL_ISO</text>
<text x="457.9" y="331.5">SDA_ISO</text>
<text x="78.7" y="349.1">+24V_Supply</text>
</g>
<g font-size="3.9" fill="#800">
<text x="420.9" y="382.1">TITLE:</text>
<text x="549.5" y="386.8">REV:</text>
<text x="457.8" y="396.3">Company:</text>
<text x="549.1" y="396.9">Sheet: 1/1</text>
<text x="457.8" y="404">Date:</text>
<text x="506.8" y="404.1">Drawn By: manthank</text>
</g>
<g font-size="3.2" fill="#800">
<text x="41.6" y="6.9">1</text>
<text x="110.8" y="6.9">2</text>
<text x="179.9" y="6.9">3</text>
<text x="249.1" y="6.9">4</text>
<text x="318.2" y="6.9">5</text>
<text x="387.3" y="6.9">6</text>
<text x="456.5" y="6.9">7</text>
<text x="525.6" y="6.9">8</text>
<text x="4.1" y="42">A</text>
<text x="576.3" y="42">A</text>
<text x="4.1" y="111.2">B</text>
<text x="576.3" y="111.2">B</text>
<text x="4.1" y="180.3">C</text>
<text x="576.3" y="180.3">C</text>
<text x="4.1" y="249.4">D</text>
<text x="576.3" y="249.4">D</text>
<text x="4.1" y="318.6">E</text>
<text x="576.3" y="318.6">E</text>
<text x="41.6" y="408.7">1</text>
<text x="110.8" y="408.7">2</text>
<text x="179.9" y="408.7">3</text>
<text x="249.1" y="408.7">4</text>
<text x="318.2" y="408.7">5</text>
<text x="387.3" y="408.7">6</text>
<text x="456.5" y="408.7">7</text>
<text x="525.6" y="408.7">8</text>
</g>
<g font-size="3.2" fill="#000080">
<text x="52.6" y="22.7">0530470210</text>
<text x="58.4" y="19.1">J2</text>
<text x="278.3" y="20.9">R16</text>
<text x="58.2" y="26.8">green</text>
<text x="149.6" y="28.6">N76E003AT20</text>
<text x="149.6" y="25.4">U4</text>
<text x="278.3" y="28">R17</text>
<text x="280.1" y="24.5">0</text>
<text x="41.1" y="31.5">R19</text>
<text x="41.1" y="35">1k</text>
<text x="278.3" y="35">R20</text>
<text x="280.1" y="31.5">0</text>
<text x="280.1" y="38.6">0</text>
<text x="64" y="45.6">R22</text>
<text x="278.3" y="42.1">R21</text>
<text x="280.1" y="45.6">0</text>
<text x="63.1" y="49.2">470</text>
<text x="278.3" y="49.2">R23</text>
<text x="280.1" y="52.7">0</text>
<text x="526.1" y="50.9">R24</text>
<text x="278.3" y="56.2">R25</text>
<text x="280.1" y="59.7">0</text>
<text x="480.7" y="59.3">INA226AIDGSR</text>
<text x="481.6" y="55.9">U5</text>
<text x="525.6" y="54.5">2.2</text>
<text x="278.3" y="63.3">R27</text>
<text x="515.1" y="64.6">0.1uf</text>
<text x="515.1" y="61.5">C6</text>
<text x="526.1" y="65">R28</text>
<text x="538.7" y="64.7">2m</text>
<text x="538.7" y="61.5">R26</text>
<text x="278.3" y="70.3">R29</text>
<text x="280.1" y="66.8">0</text>
<text x="525.6" y="68.6">2.2</text>
<text x="278.3" y="77.4">R30</text>
<text x="280.1" y="73.8">0</text>
<text x="129.5" y="84">G800W304018EU</text>
<text x="129.5" y="80.8">J3</text>
<text x="164.1" y="84">G800W304018EU</text>
<text x="164.1" y="80.8">RF1</text>
<text x="280.1" y="80.9">0</text>
<text x="278.3" y="84.4">R31</text>
<text x="280.1" y="88">0</text>
<text x="480.3" y="88">R32</text>
<text x="480.7" y="91.5">4.7k</text>
<text x="490" y="98.5">C41</text>
<text x="504.1" y="99.2">C8</text>
<text x="443.3" y="105.6">CGA2B3X7R1H103K050BE</text>
<text x="486.8" y="102.7">0.1uF</text>
<text x="504.1" y="102.3">1uF</text>
<text x="525.6" y="142.6">2.2</text>
<text x="526.1" y="139.1">R33</text>
<text x="192.6" y="147.5">MOLEX-MINI-FIT-SR-42819-2P</text>
<text x="192.6" y="144.4">J1</text>
<text x="480.7" y="147.5">INA226AIDGSR</text>
<text x="481.6" y="144.1">U6</text>
<text x="515.1" y="149.7">C9</text>
<text x="538.7" y="149.7">R34</text>
<text x="24.7" y="154.6">B2P-VH-FB-B-(LF)(SN)</text>
<text x="24.7" y="151.3">J4</text>
<text x="515.1" y="152.8">0.1uf</text>
<text x="526.1" y="153.2">R35</text>
<text x="538.7" y="152.8">2m</text>
<text x="525.6" y="156.8">2.2</text>
<text x="94" y="165.6">47</text>
<text x="94.1" y="162">R36</text>
<text x="106.5" y="172.6">R37</text>
<text x="72.5" y="174.6">IPD060N03L-VB</text>
<text x="75.4" y="178.1">Q3</text>
<text x="106.5" y="175.8">47k</text>
<text x="480.3" y="176.2">R38</text>
<text x="480.7" y="179.7">4.7k</text>
<text x="24.7" y="191.6">B2P-VH-FB-B-(LF)(SN)</text>
<text x="24.7" y="188.4">J5</text>
<text x="486.8" y="190.9">0.1uF</text>
<text x="490" y="186.7">C7</text>
<text x="504.1" y="190.5">1uF</text>
<text x="504.1" y="187.4">C11</text>
<text x="443.3" y="193.8">CGA2B3X7R1H103K050BE</text>
<text x="94" y="202.6">47</text>
<text x="94.1" y="199.1">R39</text>
<text x="106.5" y="209.7">R40</text>
<text x="72.5" y="211.6">IPD060N03L-VB</text>
<text x="75.4" y="215.1">Q4</text>
<text x="106.5" y="212.8">47k</text>
<text x="481.6" y="227">U7</text>
<text x="525.6" y="225.5">2.2</text>
<text x="526.1" y="222">R41</text>
<text x="24.7" y="232.2">B2P-VH-FB-B-(LF)(SN)</text>
<text x="24.7" y="229">J6</text>
<text x="480.7" y="230.4">INA226AIDGSR</text>
<text x="515.1" y="232.6">C12</text>
<text x="538.7" y="232.6">R42</text>
<text x="94.1" y="239.7">R44</text>
<text x="515.1" y="235.7">0.1uf</text>
<text x="525.6" y="239.7">2.2</text>
<text x="526.1" y="236.1">R43</text>
<text x="538.7" y="235.8">2m</text>
<text x="94" y="243.2">47</text>
<text x="106.5" y="250.2">R45</text>
<text x="72.5" y="252.2">IPD060N03L-VB</text>
<text x="75.4" y="255.7">Q5</text>
<text x="106.5" y="253.4">47k</text>
<text x="225.4" y="256.2">C13</text>
<text x="225.4" y="259.3">1.5uF</text>
<text x="480.3" y="259.1">R46</text>
<text x="480.7" y="262.6">4.7k</text>
<text x="24.7" y="267.4">B2P-VH-FB-B-(LF)(SN)</text>
<text x="24.7" y="264.2">J7</text>
<text x="490" y="269.6">C10</text>
<text x="94.1" y="274.9">R48</text>
<text x="204.2" y="273.8">SN65176BDR</text>
<text x="204.2" y="270.6">U8</text>
<text x="486.8" y="273.8">0.1uF</text>
<text x="504.1" y="273.4">1uF</text>
<text x="504.1" y="270.3">C15</text>
<text x="94" y="278.5">47</text>
<text x="231.8" y="279.8">47k</text>
<text x="231.8" y="276.7">R47</text>
<text x="259.8" y="280.2">R49</text>
<text x="443.3" y="276.7">CGA2B3X7R1H103K050BE</text>
<text x="72.5" y="287.5">IPD060N03L-VB</text>
<text x="106.5" y="285.5">R50</text>
<text x="259.8" y="283.7">47</text>
<text x="259.8" y="287.3">47</text>
<text x="75.4" y="291">Q6</text>
<text x="106.5" y="288.7">47k</text>
<text x="259.8" y="290.8">R51</text>
<text x="231.8" y="297.5">47k</text>
<text x="231.8" y="294.3">R52</text>
<text x="481.6" y="311.6">U9</text>
<text x="525.6" y="310.2">2.2</text>
<text x="526.1" y="306.7">R53</text>
<text x="480.7" y="315.1">INA226AIDGSR</text>
<text x="515.1" y="317.3">C16</text>
<text x="538.7" y="317.3">R54</text>
<text x="515.1" y="320.4">0.1uf</text>
<text x="526.1" y="320.8">R55</text>
<text x="538.7" y="320.4">2m</text>
<text x="525.6" y="324.3">2.2</text>
<text x="135.4" y="340.2">U10</text>
<text x="135.4" y="343.1">LM2575S-5.0/NOPB</text>
<text x="195.7" y="345.7">L1</text>
<text x="226.1" y="346.3">7843332000</text>
<text x="226.1" y="343.2">L2</text>
<text x="289.2" y="343.6">J8</text>
<text x="480.3" y="343.7">R56</text>
<text x="480.7" y="347.3">4.7k</text>
<text x="195.7" y="348.9">330uH</text>
<text x="90.7" y="359.3">100uF</text>
<text x="90.7" y="356.1">C17</text>
<text x="193.7" y="359.6">D1</text>
<text x="221.9" y="359.6">C18</text>
<text x="243.1" y="359.6">C19</text>
<text x="301" y="357" transform="rotate(-90 301 357)">RED</text>
<text x="486.8" y="358.5">0.1uF</text>
<text x="490" y="354.3">C14</text>
<text x="504.1" y="358.1">1uF</text>
<text x="504.1" y="355">C21</text>
<text x="193.7" y="362.8">SK34A-LTP</text>
<text x="221.9" y="362.7">330uF</text>
<text x="243.1" y="362.7">100uF</text>
<text x="289.6" y="363.1">R57</text>
<text x="443.3" y="361.4">CGA2B3X7R1H103K050BE</text>
<text x="289.6" y="366.3">1K</text>
</g>
<g font-size="3.2" fill="#00f">
<text x="61.4" y="29.1" transform="rotate(-90 61.4 29.1)">1</text>
<text x="64.9" y="29.1" transform="rotate(-90 64.9 29.1)">2</text>
<text x="59.6" y="30.6" transform="rotate(-90 59.6 30.6)">1</text>
<text x="63.1" y="30.6" transform="rotate(-90 63.1 30.6)">2</text>
<text x="87.5" y="33.5">CH4_GATE</text>
<text x="91.5" y="33.5">1</text>
<text x="93" y="35.3">PWM2/IC6/T0/AIN4/P0.5</text>
<text x="210.4" y="35.3">P0.4/AIN5/STADC/PWM3/IC3</text>
<text x="211.8" y="33.5">20</text>
<text x="237.1" y="33">CH1_GATE</text>
<text x="64.2" y="40.1">DMX-Signal_SE</text>
<text x="91.5" y="37.1">2</text>
<text x="91.5" y="40.6">3</text>
<text x="93" y="38.8">TXD/AIN3/P0.6</text>
<text x="210.4" y="38.8">P0.3/PWM5/IC5/AIN6</text>
<text x="211.8" y="40.6">18</text>
<text x="211.8" y="37.1">19</text>
<text x="237.1" y="36.5">CH2_GATE</text>
<text x="91.5" y="44.1">4</text>
<text x="91.5" y="47.7">5</text>
<text x="93" y="42.4">RXD/AIN2/P0.7</text>
<text x="93" y="45.9">RST/P2.0</text>
<text x="210.4" y="45.9">P0.1/PWM4/IC4/MISO</text>
<text x="210.4" y="42.4">P0.2/ICPCK/OCDCK/RXD_1/[SCL]</text>
<text x="211.8" y="47.7">16</text>
<text x="211.8" y="44.1">17</text>
<text x="237.1" y="43.6">CH3_GATE</text>
<text x="91.5" y="51.2">6</text>
<text x="93" y="49.4">INT0/OSCIN/AIN1/P3.0</text>
<text x="93" y="53">INT1/AIN0/P1.7</text>
<text x="210.4" y="53">P1.0/PWM2/IC2/SPCLK</text>
<text x="210.4" y="49.4">P0.0/PWM3/IC3/MOSI/T1</text>
<text x="211.8" y="51.2">15</text>
<text x="91.5" y="58.2">8</text>
<text x="210.4" y="56.5">P1.1/PWM1/IC1/AIN7/CLO</text>
<text x="211.8" y="58.2">13</text>
<text x="211.8" y="54.7">14</text>
<text x="91.5" y="65.3">10</text>
<text x="93" y="60">[SDA]/TXD_1/ICPDA/OCDDA/P1.6</text>
<text x="210.4" y="63.5">P1.3/SCL/[STADC]</text>
<text x="210.4" y="60">P1.2/PWM0/IC0</text>
<text x="211.8" y="65.3">11</text>
<text x="211.8" y="61.8">12</text>
<text x="471" y="63.5">1</text>
<text x="473.4" y="64.9">A1</text>
<text x="493.2" y="64.9">VIN+</text>
<text x="495.7" y="63.5">10</text>
<text x="93" y="67.1">PWM5/IC7/SS/P1.5</text>
<text x="210.4" y="67.1">P1.4/SDA/FB/PWM1</text>
<text x="471" y="67.1">2</text>
<text x="471" y="70.6">3</text>
<text x="473.4" y="68.5">A0</text>
<text x="493.2" y="68.5">VIN-</text>
<text x="495.7" y="70.6">8</text>
<text x="495.7" y="67.1">9</text>
<text x="471" y="74.1">4</text>
<text x="471" y="77.6">5</text>
<text x="473.4" y="72">Alert</text>
<text x="473.4" y="75.5">SDA</text>
<text x="493.2" y="75.5">GND</text>
<text x="493.2" y="72">VBUS</text>
<text x="495.7" y="77.6">6</text>
<text x="495.7" y="74.1">7</text>
<text x="473.4" y="79.1">SCL</text>
<text x="493.2" y="79.1">VS+</text>
<text x="132.8" y="90">4</text>
<text x="134.2" y="88.2">4</text>
<text x="165.6" y="88.2">1</text>
<text x="167.1" y="90">1</text>
<text x="132.8" y="93.5">3</text>
<text x="134.2" y="95.3">2</text>
<text x="134.2" y="91.8">3</text>
<text x="165.6" y="91.8">2</text>
<text x="165.6" y="95.3">3</text>
<text x="167.1" y="93.5">2</text>
<text x="132.8" y="100.6">1</text>
<text x="132.8" y="97">2</text>
<text x="134.2" y="98.8">1</text>
<text x="165.6" y="98.8">4</text>
<text x="167.1" y="97">3</text>
<text x="167.1" y="100.6">4</text>
<text x="471" y="151.7">1</text>
<text x="471" y="155.3">2</text>
<text x="473.4" y="153.1">A1</text>
<text x="493.2" y="153.1">VIN+</text>
<text x="495.7" y="155.3">9</text>
<text x="495.7" y="151.7">10</text>
<text x="30.4" y="160.5">2</text>
<text x="31.9" y="158.8">2</text>
<text x="64.2" y="161.8">CH4</text>
<text x="471" y="158.8">3</text>
<text x="473.4" y="156.7">A0</text>
<text x="473.4" y="160.2">Alert</text>
<text x="493.2" y="160.2">VBUS</text>
<text x="493.2" y="156.7">VIN-</text>
<text x="495.7" y="158.8">8</text>
<text x="30.4" y="164.1">1</text>
<text x="31.9" y="162.3">1</text>
<text x="104.8" y="163.5">CH4_GATE</text>
<text x="471" y="162.3">4</text>
<text x="471" y="165.8">5</text>
<text x="473.4" y="163.7">SDA</text>
<text x="473.4" y="167.3">SCL</text>
<text x="493.2" y="167.3">VS+</text>
<text x="493.2" y="163.7">GND</text>
<text x="495.7" y="165.8">6</text>
<text x="495.7" y="162.3">7</text>
<text x="80.1" y="170.6">sense_CH4</text>
<text x="30.4" y="197.6">2</text>
<text x="31.9" y="195.8">2</text>
<text x="30.4" y="201.1">1</text>
<text x="31.9" y="199.4">1</text>
<text x="64.2" y="198.8">CH3</text>
<text x="104.8" y="200.6">CH3_GATE</text>
<text x="80.1" y="207.6">sense_CH3</text>
<text x="30.4" y="238.2">2</text>
<text x="31.9" y="239.9">1</text>
<text x="31.9" y="236.4">2</text>
<text x="64.2" y="239.4">CH2</text>
<text x="471" y="234.6">1</text>
<text x="471" y="238.2">2</text>
<text x="473.4" y="236">A1</text>
<text x="473.4" y="239.6">A0</text>
<text x="493.2" y="239.6">VIN-</text>
<text x="493.2" y="236">VIN+</text>
<text x="495.7" y="238.2">9</text>
<text x="495.7" y="234.6">10</text>
<text x="30.4" y="241.7">1</text>
<text x="104.8" y="241.2">CH2_GATE</text>
<text x="471" y="241.7">3</text>
<text x="471" y="245.2">4</text>
<text x="473.4" y="243.1">Alert</text>
<text x="493.2" y="243.1">VBUS</text>
<text x="495.7" y="245.2">7</text>
<text x="495.7" y="241.7">8</text>
<text x="80.1" y="248.2">sense_CH2</text>
<text x="471" y="248.7">5</text>
<text x="473.4" y="246.6">SDA</text>
<text x="473.4" y="250.2">SCL</text>
<text x="493.2" y="250.2">VS+</text>
<text x="493.2" y="246.6">GND</text>
<text x="495.7" y="248.7">6</text>
<text x="30.4" y="273.4">2</text>
<text x="31.9" y="275.2">1</text>
<text x="31.9" y="271.7">2</text>
<text x="64.2" y="274.7">CH1</text>
<text x="30.4" y="277">1</text>
<text x="104.8" y="276.4">CH1_GATE</text>
<text x="195.6" y="278.7">1</text>
<text x="197.1" y="280.5">R</text>
<text x="242.4" y="281.7">U1D_N</text>
<text x="80.1" y="283.5">sense_CH1</text>
<text x="195.6" y="282.3">2</text>
<text x="195.6" y="285.8">3</text>
<text x="197.1" y="284">RE#</text>
<text x="197.1" y="287.5">DE</text>
<text x="215.7" y="287.5">A</text>
<text x="215.7" y="284">B</text>
<text x="217.1" y="285.8">6</text>
<text x="217.1" y="282.3">7</text>
<text x="242.4" y="285.3">U1D_P</text>
<text x="195.6" y="289.3">4</text>
<text x="197.1" y="291.1">D</text>
<text x="471" y="319.3">1</text>
<text x="471" y="322.8">2</text>
<text x="473.4" y="320.7">A1</text>
<text x="493.2" y="320.7">VIN+</text>
<text x="495.7" y="322.8">9</text>
<text x="495.7" y="319.3">10</text>
<text x="471" y="326.4">3</text>
<text x="471" y="329.9">4</text>
<text x="473.4" y="324.2">A0</text>
<text x="473.4" y="327.8">Alert</text>
<text x="493.2" y="327.8">VBUS</text>
<text x="493.2" y="324.2">VIN-</text>
<text x="495.7" y="329.9">7</text>
<text x="495.7" y="326.4">8</text>
<text x="471" y="333.4">5</text>
<text x="473.4" y="331.3">SDA</text>
<text x="473.4" y="334.8">SCL</text>
<text x="493.2" y="334.8">VS+</text>
<text x="493.2" y="331.3">GND</text>
<text x="495.7" y="333.4">6</text>
<text x="125.1" y="347.5">1</text>
<text x="125.1" y="351">2</text>
<text x="126.5" y="349.3">VIN</text>
<text x="126.5" y="352.8">OUTPUT</text>
<text x="226.1" y="350.7">1</text>
<text x="229.7" y="350.7">2</text>
<text x="290.9" y="351">1</text>
<text x="292.3" y="352.8">1</text>
<text x="125.1" y="354.6">3</text>
<text x="125.1" y="358.1">4</text>
<text x="126.5" y="356.3">GROUND</text>
<text x="126.5" y="359.9">FEEDBACK</text>
<text x="149.2" y="356">GND</text>
<text x="149.9" y="354.6">6</text>
<text x="290.9" y="354.6">2</text>
<text x="292.3" y="356.3">2</text>
<text x="125.1" y="361.6">5</text>
<text x="126.5" y="363.4">ON#/OFF</text>
</g>
<g font-size="3.2">
<text x="91.5" y="54.7">7</text>
<text x="93" y="56.5">GND</text>
<text x="215.7" y="291.1">GND</text>
<text x="217.1" y="289.3">5</text>
</g>
<g font-size="3.2" fill="#f00">
<text x="91.5" y="61.8">9</text>
<text x="93" y="63.5">VDD</text>
<text x="215.7" y="280.5">VCC</text>
<text x="217.1" y="278.7">8</text>
</g>
<g font-size="2.1" fill="#a54b4b">
<text x="486" y="105.5">1</text>
<text x="498.1" y="105.5">2</text>
<text x="486" y="193.7">1</text>
<text x="498.1" y="193.7">2</text>
<text x="486" y="276.6">1</text>
<text x="498.1" y="276.6">2</text>
<text x="486" y="361.3">1</text>
<text x="498.1" y="361.3">2</text>
</g>
<g font-size="1.8" fill="#a54b4b">
<text x="194" y="153.1">2</text>
<text x="194" y="156.7">1</text>
</g>
</svg>
